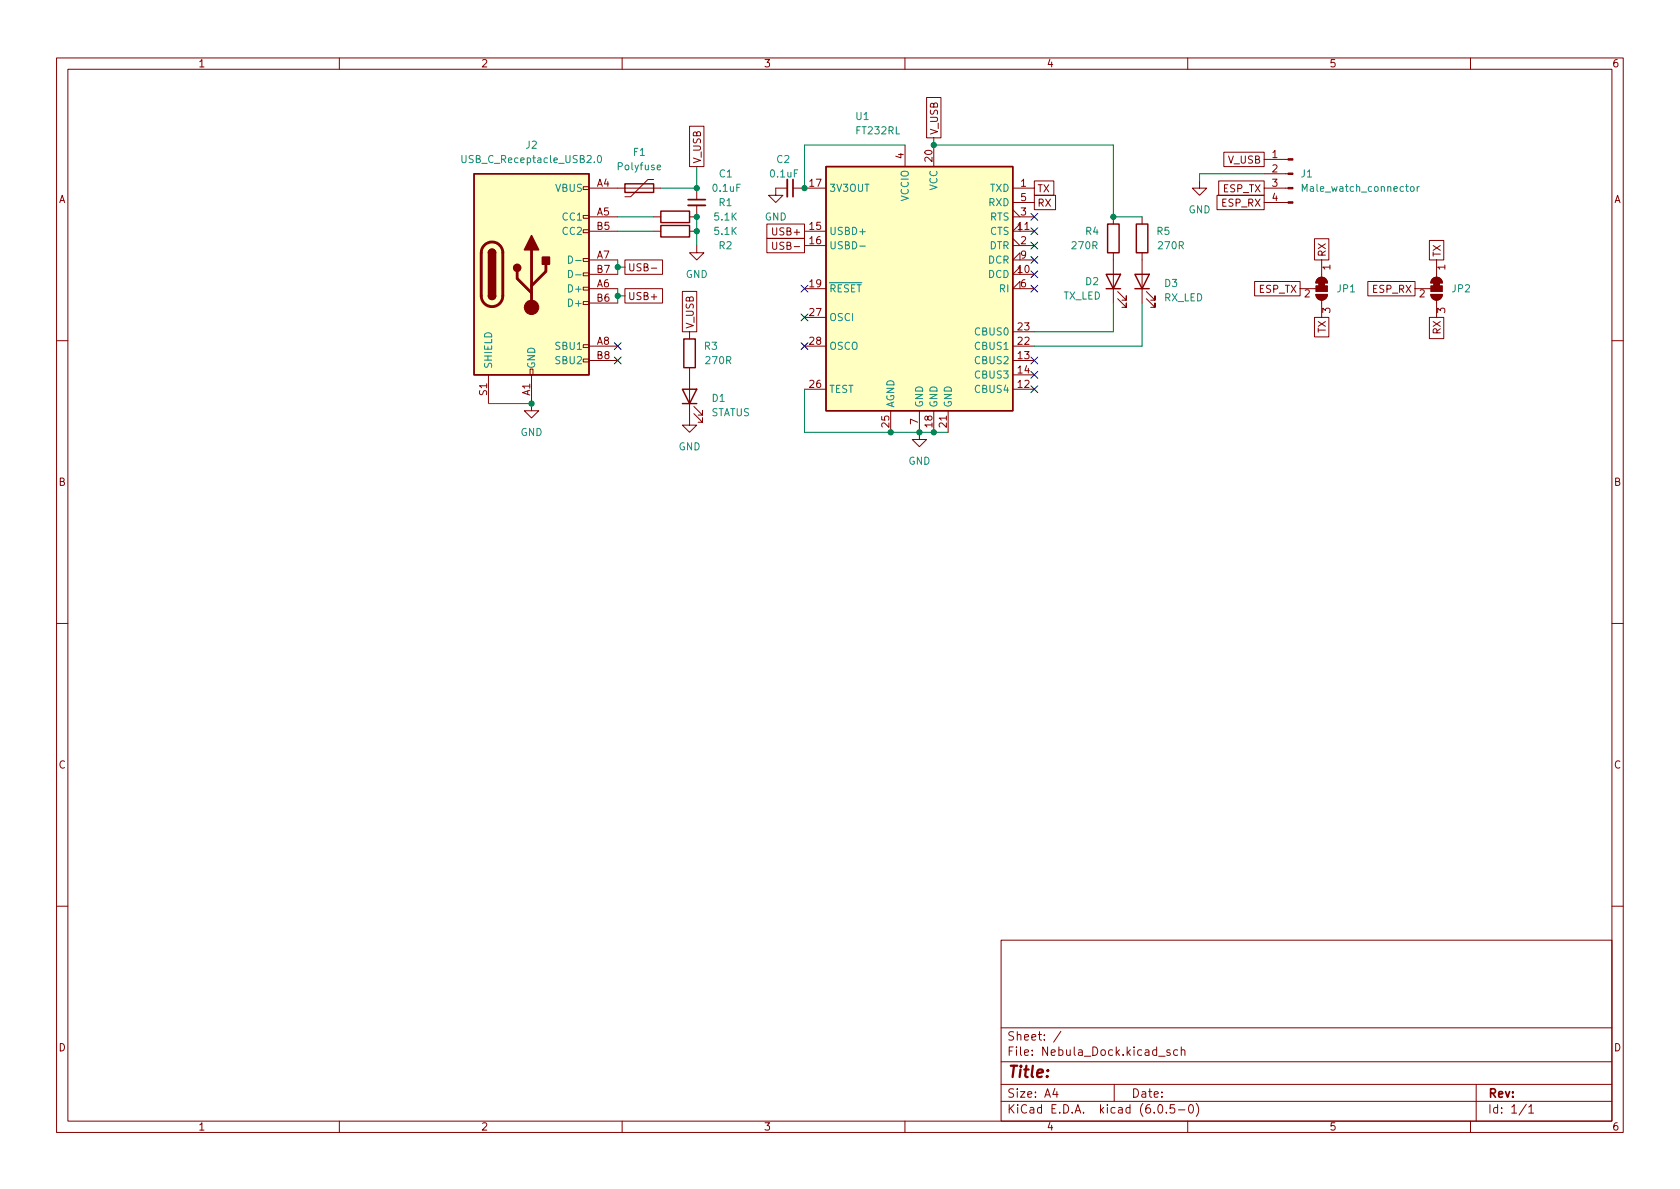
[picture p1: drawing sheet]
<svg xmlns="http://www.w3.org/2000/svg" width="297mm" height="210mm" viewBox="0 0 297 210" stroke-linecap="round" stroke-linejoin="round" font-family="sans-serif">
<g fill="none" stroke="#840000" stroke-width=".18">
<path d="M10 10.2h277v190.1h-277zM12 12.2h273v186.1h-273zM60 10.2v2M110 10.2v2M160 10.2v2M163.8 17.2h2.6v7.2h-2.6zM210 10.2v2M260 10.2v2M103.1 38.1h1v.5h-1zM103.1 33h1v.5h-1zM104.1 38.3h5.1M104.1 33.3h12.7"/>
<path d="M115.6 31.7h-1l-3.1 3.1h-1M115.6 38.3h1.2M121.9 22.3h2.6v7.2h-2.6zM123.2 33.3v2M123.2 36.3v2h-1.3M135.6 39.6h6.6v2.6h-6.6zM139.2 33.3h-2v1.2h1.2l-1.2 1.3-1.3-1.3h1.3M140.2 33.3h5.8M160 25.6v3.9M165.1 25.6v3.9M179.1 38.3h3.8M179.1 35.8h3.8"/>
<path d="M179.1 33.3h3.8M179.1 37.1l1.2 1.2M182.9 32h3.4v2.5h-3.4zM182.9 34.5h3.7v2.6h-3.7zM196.8 38.3v1.3M201.9 38.3v1.3M212.1 32v1.3h1.3l-1.3 1.2-1.3-1.2h1.3M215.2 34.5h8.3v2.6h-8.3zM215.5 32h8v2.5h-8zM216.4 26.9h7.1v2.6h-7.1zM223.5 35.8h4.2M223.5 33.3h4.2"/>
<path d="M223.5 30.7h4.2M223.5 28.2h4.2M103.1 53.3h1v.5h-1zM103.1 50.8h1v.5h-1zM103.1 48.3h1v.5h-1zM103.1 45.7h1v.5h-1zM103.1 40.6h1v.5h-1zM104.1 51h5.1M104.1 40.9h5.1M104.1 48.5h5.1M104.1 46h5.1M104.1 53.6h5.1"/>
<path d="M110.5 46h6.6v2.5h-6.6zM110.5 51h6.6v2.6h-6.6zM115.2 47.4h.9M115.6 40.9h1.2M120.6 51.5h2.6v7.2h-2.6zM121.9 40.9h1.3M121.9 58.7v1.2M123.2 43.4v1.3h1.3l-1.3 1.3-1.3-1.3h1.3M135.6 42.2h6.6v2.5h-6.6zM136.6 42.8v1.1l.2 .2h.3l.2-.2v-1.1M142.2 51h3.8M142.2 40.9h3.8"/>
<path d="M142.2 43.4h3.8M142.2 56.1h3.8M179.1 43.4h3.8M179.1 42.2l1.2 1.2M179.1 58.7h3.8M180.3 48.5v-1.3l-1.2 1.3h3.8M180.3 40.9v-1.3l-1.2 1.3h3.8M180.3 51v-1.2l-1.2 1.2h3.8M180.3 46v-1.3l-1.2 1.3h3.8M196.8 44.7v8.9M197.6 52.8l1.5 1.6v-.8v.8h-.7M197.6 51.6l1.5 1.5v-.8v.8h-.7"/>
<path d="M201.9 44.7v8.9M202.7 52.8l1.5 1.6v-.8v.8h-.7M202.7 51.6l1.5 1.5v-.8v.8h-.7M221.8 49.8h8.1v2.5h-8.1zM229.9 51h2.8M232.4 56.1h2.6v3.5h-2.6zM232.4 42.2h2.6v3.8h-2.6zM232.7 52.1h2a1.02 1.02 0 0 1-1 1 1.02 1.02 0 0 1-1-1zM233 49.3a1.02 1.02 0 0 1 1.1-.2 1.02 1.02 0 0 1 .6 .9h-2zM233.7 46v3M233.7 53.1v3M241.8 49.8h8.4v2.5h-8.4z"/>
<path d="M250.2 51h2.8M252.7 42.5h2.6v3.5h-2.6zM252.7 56.1h2.6v3.8h-2.6zM253 52.1h2a1.02 1.02 0 0 1-1 1 1.02 1.02 0 0 1-1-1zM253.3 49.3a1.02 1.02 0 0 1 1.1-.2 1.02 1.02 0 0 1 .6 .9h-2zM254 46v3M254 53.1v3M10 60.2h2M86.4 66.3v5.1M93.7 65.3h.5v1h-.5zM94 66.3v6.3h1.2l-1.2 1.3-1.3-1.3h1.3M103.1 63.5h1v.5h-1z"/>
<path d="M103.1 61h1v.5h-1zM104.1 63.7h5.1M104.1 61.2h5.1M121.9 65v10.2h1.3l-1.3 1.2-1.3-1.2h1.3M122.7 73.1l1.5 1.6v-.8v.8h-.8M122.7 71.9l1.5 1.5v-.8v.8h-.8M142.2 68.8h3.8M142.2 61.2h3.8M157.5 72.6v3.8M162.6 72.6v5.1h1.2l-1.2 1.3-1.3-1.3h1.3M165.1 72.6v3.8M167.6 72.6v3.8"/>
<path d="M179.1 68.8h3.8M179.1 63.7h3.8M179.1 66.3h3.8M179.1 61.2h3.8M285 60.2h2M10 110.2h2M285 110.2h2M10 160.2h2M177 166.3h108v32h-108zM285 160.2h2M60 198.3v2M110 198.3v2"/>
<path d="M160 198.3v2M177 194.8h108M177 191.8h108M177 187.8h108M177 181.8h108M186.5 192.5l-.4 1h1M186.9 193v1M187.6 182.4l-1.3 1.9M197 191.8v3M204.9 186.8h1.1M204.9 195.4l.2-.1a.81 .81 0 0 1 .6 .7 .81 .81 0 0 1-.3 .8h-.2a.81 .81 0 0 1-.6-.6 .81 .81 0 0 1 .3-.8zM206.2 196.7v.1"/>
<path d="M206.9 185.7l-.4-.1-.2 .2 .1 .3 .5 .1v.4h-.6M207.6 195.3h-.7v.7l.2-.1 .5 .1 .1 .2-.1 .5-.2 .1-.5-.1M208.2 185.7l-.4-.1-.3 .3v.4l.1 .3h.6M208.4 196.3h1.1M208.9 185.8l.2-.2 .3 .1 .1 .9M208.9 185.1v1.5M210 198.3v2M210.4 195.4l.1-.1a.81 .81 0 0 1 .6 .7 .81 .81 0 0 1-.3 .8h-.2a.81 .81 0 0 1-.5-.6 .81 .81 0 0 1 .3-.8zM211.5 195.1a1.72 1.72 0 0 1 0 2.3M260 198.3v2M261 191.8v6.5M269.9 195.3l-1.3 1.9"/>
<path d="M270.3 195.8l.4-.5v1.5M270.3 196.8h.9"/>
</g>
<g fill="#840000" stroke="#840000" stroke-width=".18">
<path d="M233.2 50h1v.5h-1z"/>
<path d="M233 49.3a1.02 1.02 0 0 1 1.1-.2 1.02 1.02 0 0 1 .6 .9h-2z"/>
<path d="M232.7 50.5h2v1.1h-2z"/>
<path d="M232.7 52.1h2a1.02 1.02 0 0 1-1 1 1.02 1.02 0 0 1-1-1z"/>
<path d="M253.5 50h1v.5h-1z"/>
<path d="M253.3 49.3a1.02 1.02 0 0 1 1.1-.2 1.02 1.02 0 0 1 .6 .9h-2z"/>
<path d="M253 50.5h2v1.1h-2z"/>
<path d="M253 52.1h2a1.02 1.02 0 0 1-1 1 1.02 1.02 0 0 1-1-1z"/>
<path d="M227.7 35.7h.9v.2h-.9z"/>
<path d="M227.7 33.1h.9v.3h-.9z"/>
<path d="M227.7 30.6h.9v.3h-.9z"/>
<path d="M227.7 28.1h.9v.2h-.9z"/>
<circle cx="94" cy="54.4" r="1.27"/>
</g>
<g fill="none" stroke="#840000" stroke-width=".25">
<path d="M83.8 30.7h20.3v35.6h-20.3zM110.5 32.5h5.1v1.5h-5.1zM116.8 39.9h5.1v2h-5.1zM116.8 37.3h5.1v2.1h-5.1zM146 29.5h33.1v43.1h-33.1zM195.8 39.6h2.1v5.1h-2.1zM200.9 39.6h2v5.1h-2zM86.4 52.3a.64 .64 0 0 0 .6 .7 .64 .64 0 0 0 .6-.7M86.4 44.7a.64 .64 0 0 1 .6-.6 .64 .64 0 0 1 .6 .6M120.9 59.9h2v5.1h-2zM195.6 48.5h2.5l-1.3 2.5zM195.6 51h2.5"/>
<path d="M200.7 48.5h2.5l-1.3 2.5zM200.7 51h2.5M120.6 68.8h2.6l-1.3 2.6zM120.6 71.4h2.6"/>
</g>
<path d="M121.7 36.3h3M139.2 31.7v3.1" fill="none" stroke="#840000" stroke-width=".33"/>
<path d="M121.7 35.3h3M140.2 31.7v3.1" fill="none" stroke="#840000" stroke-width=".3"/>
<path d="M81.7 27.5v1l.2 .3h.3l.2-.3v-1M105.7 27.6l.2-.1a.68 .68 0 0 1 .5 .6 .68 .68 0 0 1-.5 .7l-.2-.2-.1-.3zM116.2 29.6l.6-.1-.1-.3h-.3l-.2 .2 .1 .6h.4M230.3 33.8v-1.2l.4 .9 .4-.9v1.2M249.4 33.1l.2-.1 .4 .1v.5l-.1 .2h-.3l-.2-.1zM250.6 33v.8M250.9 33l-.3 .2M100.5 45.3a.64 .64 0 0 1 .7 .6 .64 .64 0 0 1-.7 .6zM100.5 47.8a.64 .64 0 0 1 .7 .6 .64 .64 0 0 1-.7 .7zM101.8 46.1h.9M101.8 48.6h.9M152 43.5h1" fill="none" stroke="#008484" stroke-width=".18"/>
<g fill="#ffffc2" stroke="#ffffc2" stroke-width=".18">
<path d="M146 29.5h33.1v43.1h-33.1z"/>
<path d="M83.8 30.7h20.3v35.6h-20.3z"/>
</g>
<path d="M85.6 43.4a1.91 1.91 0 0 1 2.1-.5 1.91 1.91 0 0 1 1.2 1.8v7.6a1.91 1.91 0 0 1-1.9 1.9 1.91 1.91 0 0 1-1.9-1.9v-7.8l.2-.6zM91.4 48v1.3l2.6 2.5M94 44.2v10.2M96.5 46.7v1.3l-2.5 2.5" fill="none" stroke="#840000" stroke-width=".51"/>
<g fill="#840000" stroke="#840000" stroke-width=".25">
<path d="M86.4 52.3h1.2a.64 .64 0 0 1-.6 .7 .64 .64 0 0 1-.6-.7z"/>
<path d="M86.4 44.7h1.2v7.6h-1.2z"/>
<path d="M86.5 44.3a.64 .64 0 0 1 .7-.2 .64 .64 0 0 1 .4 .6h-1.2z"/>
<path d="M94 41.7l1.2 2.5h-2.5z"/>
<path d="M95.9 45.5h1.3v1.2h-1.3z"/>
<circle cx="91.4" cy="47.4" r=".63"/>
</g>
<g fill="none" stroke="#008400" stroke-width=".18">
<path d="M109.2 38.3h6.4M123.2 29.5v3.8h-6.4M123.2 38.3v5.1M160 25.6h-17.8v7.7M165.1 24.4v1.2h31.7v12.7h5.1M223.5 30.7h-11.4v1.3M109.2 52.3h1.3M109.2 46v2.5M109.2 51v2.6M109.2 40.9h6.4M109.2 47.2h1.3M196.8 53.6v5.1h-13.9"/>
<path d="M201.9 53.6v7.6h-19M86.4 71.4h7.6M142.2 68.8v7.6h25.4"/>
</g>
<g fill="none" stroke="#000084" stroke-width=".18">
<path d="M182.3 37.7l1.2 1.3M183.5 37.7l-1.2 1.3M141.6 55.5l1.2 1.2M141.6 50.4l1.2 1.3M142.8 55.5l-1.2 1.2M142.8 50.4l-1.2 1.3M182.3 47.9l1.2 1.2M182.3 50.4l1.2 1.3M182.3 40.3l1.2 1.2M182.3 42.8l1.2 1.2M182.3 45.4l1.2 1.2M183.5 47.9l-1.2 1.2"/>
<path d="M183.5 50.4l-1.2 1.3M183.5 40.3l-1.2 1.2M183.5 42.8l-1.2 1.2M183.5 45.4l-1.2 1.2M108.6 63.1l1.2 1.3M108.6 60.6l1.2 1.2M109.8 63.1l-1.2 1.3M109.8 60.6l-1.2 1.2M141.6 60.6l1.2 1.2M142.8 60.6l-1.2 1.2M182.3 63.1l1.2 1.3M182.3 65.7l1.2 1.2"/>
<path d="M182.3 68.2l1.2 1.2M183.5 63.1l-1.2 1.3M183.5 65.7l-1.2 1.2M183.5 68.2l-1.2 1.2"/>
</g>
<g fill="#008400" stroke="#008400" stroke-width=".18">
<circle cx="123.2" cy="38.3" r=".46"/>
<circle cx="123.2" cy="40.9" r=".46"/>
<circle cx="142.2" cy="33.3" r=".46"/>
<circle cx="109.2" cy="52.3" r=".46"/>
<circle cx="109.2" cy="47.2" r=".46"/>
<circle cx="123.2" cy="33.3" r=".46"/>
<circle cx="94" cy="71.4" r=".46"/>
<circle cx="165.1" cy="76.4" r=".46"/>
<circle cx="162.6" cy="76.4" r=".46"/>
<circle cx="157.5" cy="76.4" r=".46"/>
<circle cx="165.1" cy="25.6" r=".46"/>
<circle cx="196.8" cy="38.3" r=".46"/>
</g>
<text font-size="2.8" fill="#840000" x="178" y="190.6">Title:</text>
<g font-size="2.1" fill="#840000">
<text x="178" y="184">Sheet: /</text>
<text x="178" y="186.7">File: Nebula_Dock.kicad_sch</text>
<text x="178" y="196.9">KiCad E.D.A. kicad (6.0.5-0)</text>
<text x="178" y="194.1">Size: A4</text>
<text x="200" y="194.1">Date:</text>
<text x="263" y="194.1">Rev:</text>
<text x="263" y="196.9">Id: 1/1</text>
</g>
<g font-size="1.8" fill="#840000">
<text x="35" y="11.9">1</text>
<text x="85" y="11.9">2</text>
<text x="135" y="11.9">3</text>
<text x="185" y="11.9">4</text>
<text x="235" y="11.9">5</text>
<text x="285" y="11.9">6</text>
<text x="165.8" y="23.9" transform="rotate(-90 165.8 23.9)">V_USB</text>
<text x="123.9" y="29" transform="rotate(-90 123.9 29)">V_USB</text>
<text x="159.8" y="28" transform="rotate(-90 159.8 28)">4</text>
<text x="164.8" y="28.5" transform="rotate(-90 164.8 28.5)">20</text>
<text x="217.1" y="28.9">V_USB</text>
<text x="224.9" y="27.9">1</text>
<text x="10.3" y="35.9">A</text>
<text x="105.5" y="33">A4</text>
<text x="143.2" y="33">17</text>
<text x="180.5" y="33">1</text>
<text x="180.5" y="35.6">5</text>
<text x="183.4" y="34">TX</text>
<text x="216.3" y="34">ESP_TX</text>
<text x="224.9" y="30.5">2</text>
<text x="224.9" y="33">3</text>
<text x="224.9" y="35.6">4</text>
<text x="285.3" y="35.9">A</text>
<text x="105.5" y="38.1">A5</text>
<text x="105.5" y="40.6">B5</text>
<text x="137" y="41.6">USB+</text>
<text x="143.2" y="40.6">15</text>
<text x="180" y="40.6">11</text>
<text x="180.5" y="38.1">3</text>
<text x="183.4" y="36.5">RX</text>
<text x="216.1" y="36.5">ESP_RX</text>
<text x="105.5" y="45.7">A7</text>
<text x="111" y="48">USB-</text>
<text x="137.4" y="44.2">USB-</text>
<text x="143.2" y="43.2">16</text>
<text x="180.5" y="43.2">2</text>
<text x="180.5" y="45.7">9</text>
<text x="234.4" y="45.5" transform="rotate(-90 234.4 45.5)">RX</text>
<text x="235.2" y="47.7" transform="rotate(-90 235.2 47.7)">1</text>
<text x="254.7" y="45.5" transform="rotate(-90 254.7 45.5)">TX</text>
<text x="255.5" y="47.7" transform="rotate(-90 255.5 47.7)">1</text>
<text x="105.5" y="50.8">A6</text>
<text x="105.5" y="53.3">B6</text>
<text x="105.5" y="48.3">B7</text>
<text x="111" y="53">USB+</text>
<text x="143.2" y="50.8">19</text>
<text x="180" y="48.3">10</text>
<text x="180.5" y="50.8">6</text>
<text x="222.6" y="51.8">ESP_TX</text>
<text x="230.6" y="52.6">2</text>
<text x="242.7" y="51.8">ESP_RX</text>
<text x="251" y="52.6">2</text>
<text x="122.6" y="58.2" transform="rotate(-90 122.6 58.2)">V_USB</text>
<text x="143.2" y="55.9">27</text>
<text x="180" y="58.4">23</text>
<text x="234.4" y="58.9" transform="rotate(-90 234.4 58.9)">TX</text>
<text x="235.2" y="55.4" transform="rotate(-90 235.2 55.4)">3</text>
<text x="254.7" y="59.1" transform="rotate(-90 254.7 59.1)">RX</text>
<text x="255.5" y="55.4" transform="rotate(-90 255.5 55.4)">3</text>
<text x="105.5" y="61">A8</text>
<text x="105.5" y="63.5">B8</text>
<text x="143.2" y="61">28</text>
<text x="180" y="63.5">13</text>
<text x="180" y="61">22</text>
<text x="86.1" y="69.9" transform="rotate(-90 86.1 69.9)">S1</text>
<text x="93.7" y="70" transform="rotate(-90 93.7 70)">A1</text>
<text x="143.2" y="68.6">26</text>
<text x="180" y="68.6">12</text>
<text x="180" y="66">14</text>
<text x="157.2" y="75.5" transform="rotate(-90 157.2 75.5)">25</text>
<text x="162.3" y="75" transform="rotate(-90 162.3 75)">7</text>
<text x="164.8" y="75.5" transform="rotate(-90 164.8 75.5)">18</text>
<text x="167.4" y="75.5" transform="rotate(-90 167.4 75.5)">21</text>
<text x="10.3" y="85.9">B</text>
<text x="285.3" y="85.9">B</text>
<text x="10.3" y="135.9">C</text>
<text x="285.3" y="135.9">C</text>
<text x="10.3" y="185.9">D</text>
<text x="285.3" y="185.9">D</text>
<text x="35" y="199.9">1</text>
<text x="85" y="199.9">2</text>
<text x="135" y="199.9">3</text>
<text x="185" y="199.9">4</text>
<text x="235" y="199.9">5</text>
<text x="285" y="199.9">6</text>
</g>
<g font-size="1.8" fill="#008484">
<text x="151.3" y="21.2">U1</text>
<text x="151.5" y="23.7">FT232RL</text>
<text x="82.2" y="28.8">USB_C_Receptacle_USB2.0</text>
<text x="93" y="26.3">J2</text>
<text x="112" y="27.6">F1</text>
<text x="137.3" y="28.8">C2</text>
<text x="98.2" y="33.9">VBUS</text>
<text x="109.3" y="30.1">Polyfuse</text>
<text x="126.1" y="33.9">0.1uF</text>
<text x="127.2" y="31.4">C1</text>
<text x="136.3" y="31.4">0.1uF</text>
<text x="146.6" y="33.9">3V3OUT</text>
<text x="160.7" y="35.6" transform="rotate(-90 160.7 35.6)">VCCIO</text>
<text x="165.7" y="33.7" transform="rotate(-90 165.7 33.7)">VCC</text>
<text x="175" y="33.9">TXD</text>
<text x="230.1" y="31.4">J1</text>
<text x="230.8" y="33.9">Male_watch_connector</text>
<text x="99.6" y="39">CC1</text>
<text x="99.6" y="41.5">CC2</text>
<text x="126.4" y="41.5">5.1K</text>
<text x="126.4" y="39">5.1K</text>
<text x="127.1" y="36.4">R1</text>
<text x="135.2" y="39">GND</text>
<text x="146.6" y="41.5">USBD+</text>
<text x="174.8" y="36.4">RXD</text>
<text x="175" y="41.5">CTS</text>
<text x="175" y="39">RTS</text>
<text x="192" y="41.5">R4</text>
<text x="204.6" y="41.5">R5</text>
<text x="210.1" y="37.7">GND</text>
<text x="127.1" y="44.1">R2</text>
<text x="146.6" y="44.1">USBD-</text>
<text x="174.7" y="46.6">DCR</text>
<text x="174.9" y="44.1">DTR</text>
<text x="189.6" y="44.1">270R</text>
<text x="204.9" y="44.1">270R</text>
<text x="100.8" y="51.7">D+</text>
<text x="121.2" y="49.1">GND</text>
<text x="146.6" y="51.7">~{RESET}</text>
<text x="174.7" y="49.1">DCD</text>
<text x="176.8" y="51.7">RI</text>
<text x="187.9" y="53">TX_LED</text>
<text x="192" y="50.4">D2</text>
<text x="205.8" y="53.3">RX_LED</text>
<text x="205.9" y="50.7">D3</text>
<text x="236.4" y="51.7">JP1</text>
<text x="256.8" y="51.7">JP2</text>
<text x="100.8" y="54.2">D+</text>
<text x="146.6" y="56.8">OSCI</text>
<text x="172.6" y="59.3">CBUS0</text>
<text x="87" y="65.3" transform="rotate(-90 87 65.3)">SHIELD</text>
<text x="94.6" y="65.3" transform="rotate(-90 94.6 65.3)">GND</text>
<text x="98.4" y="61.8">SBU1</text>
<text x="98.4" y="64.4">SBU2</text>
<text x="124.6" y="61.8">R3</text>
<text x="124.9" y="64.4">270R</text>
<text x="146.6" y="61.8">OSCO</text>
<text x="172.6" y="64.4">CBUS2</text>
<text x="172.6" y="61.8">CBUS1</text>
<text x="125.9" y="71.1">D1</text>
<text x="146.6" y="69.5">TEST</text>
<text x="172.6" y="69.5">CBUS4</text>
<text x="172.6" y="66.9">CBUS3</text>
<text x="92" y="77.1">GND</text>
<text x="125.7" y="73.6">STATUS</text>
<text x="158.1" y="72.1" transform="rotate(-90 158.1 72.1)">AGND</text>
<text x="163.2" y="72.1" transform="rotate(-90 163.2 72.1)">GND</text>
<text x="165.7" y="72.1" transform="rotate(-90 165.7 72.1)">GND</text>
<text x="168.3" y="72.1" transform="rotate(-90 168.3 72.1)">GND</text>
<text x="120" y="79.6">GND</text>
<text x="160.6" y="82.2">GND</text>
</g>
</svg>
